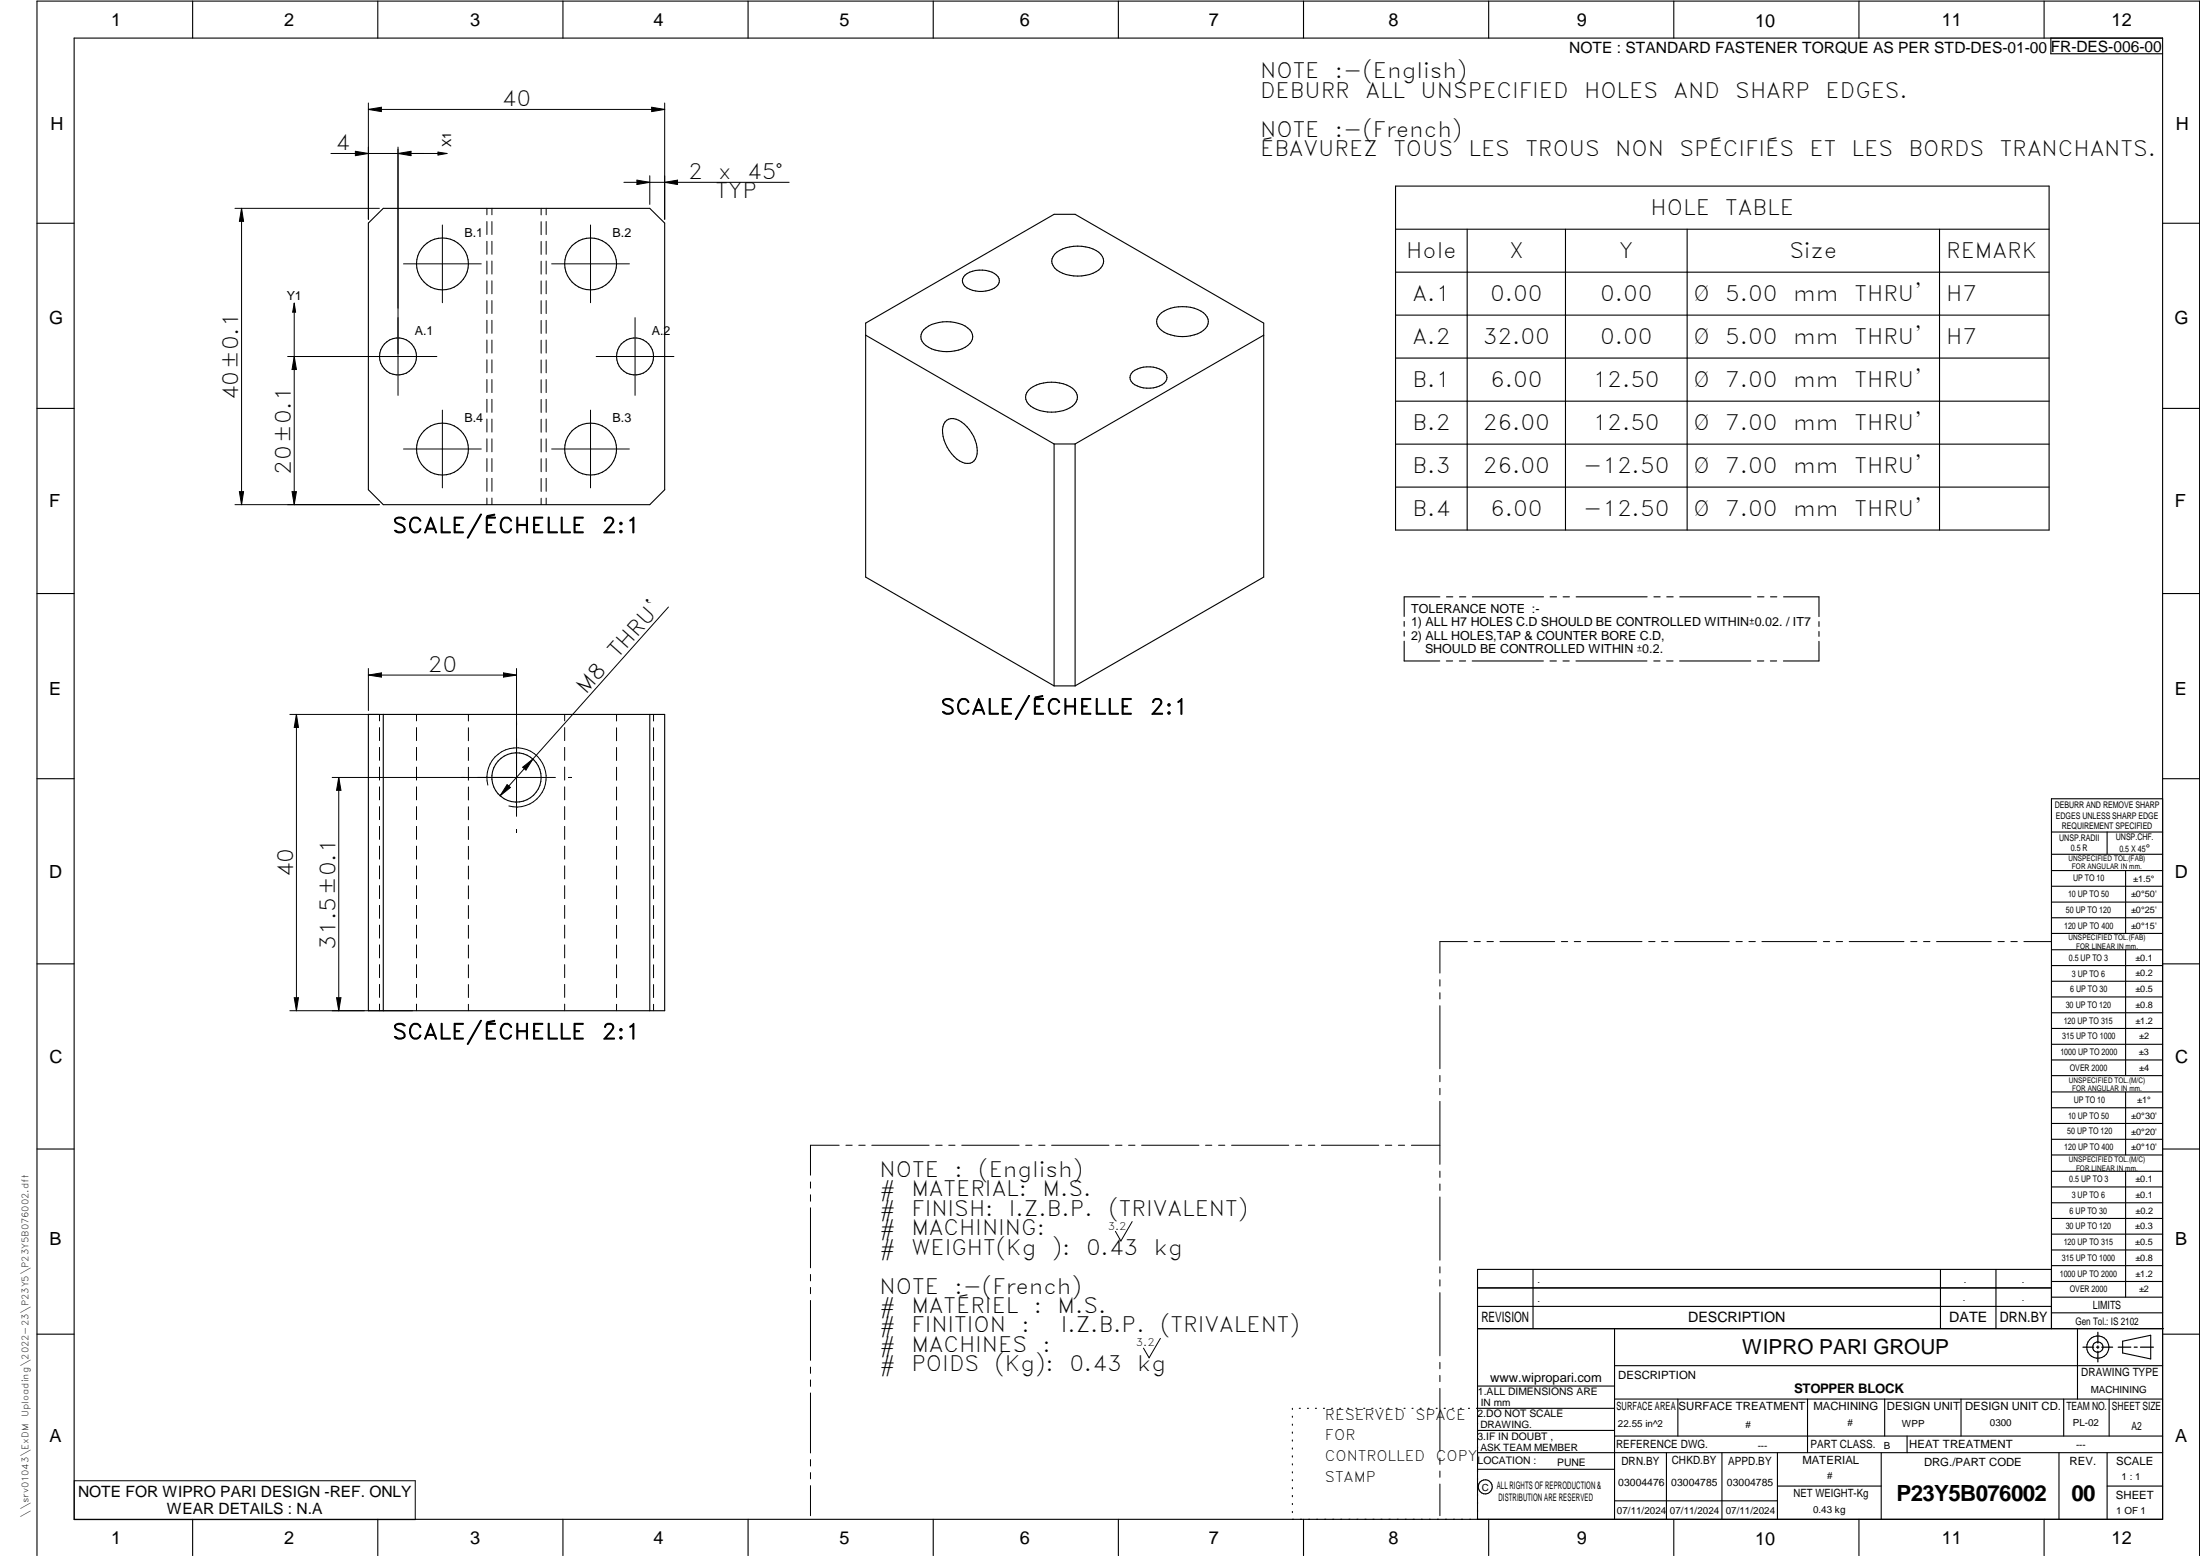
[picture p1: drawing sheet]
<svg xmlns="http://www.w3.org/2000/svg" width="594mm" height="420mm" viewBox="0 0 594 420" stroke-linecap="round" stroke-linejoin="round" font-family="sans-serif">
<g fill="none" stroke="#000" stroke-width=".3">
<path d="M20 10.3h564v400h-564zM52 .3v10M102 .3v10M152 .3v10M202 .3v10M252 .3v10M302 .3v10M352 .3v10M402 .3v10M452 .3v10M502 .3v10M552 .3v10"/>
<path d="M553.8 10.3v4.2h30.2M376.8 50.2h176.5v92.9h-176.5zM10 60.3h10M99.5 60.2l4-3.9h72l4 3.9v72l-4 4.1h-72l-4-4.1zM260.6 74.3a7 7 0 0 1 8.9 .5 2.24 2.24 0 0 1-1.6 3.3 7.5 7.5 0 0 1-7.3-.8 1.97 1.97 0 0 1 0-3zM284.8 68.7a10 10 0 0 1 12.5 0 2.92 2.92 0 0 1-1.3 4.7 10.2 10.2 0 0 1-11.2-1.1 2.61 2.61 0 0 1 0-3.6zM376.8 61.9h176.5M376.8 73.5h176.5M396.2 61.9v81.2M422.7 61.9v81.2M455.6 61.9v81.2M523.7 61.9v81.2"/>
<path d="M584 60.3h10M233.8 90.5l50.8 29.4M249.4 89.1a10 10 0 0 1 12.5 0 2.91 2.91 0 0 1-1.3 4.7 10.2 10.2 0 0 1-11.2-1 2.61 2.61 0 0 1 0-3.7zM313.1 85a9.9 9.9 0 0 1 12.4 0 2.92 2.92 0 0 1-1.2 4.7 10.2 10.2 0 0 1-11.2-1 2.61 2.61 0 0 1 0-3.7zM341.2 90.5l-50.9 29.4M376.8 85.1h176.5M376.8 96.7h176.5M10 110.3h10M255.2 114a3 3 0 0 1 4.5 0 9.6 9.6 0 0 1 4 9.3 2.76 2.76 0 0 1-4.6 1.2 10.1 10.1 0 0 1-4.5-9.3zM277.7 105.4a10 10 0 0 1 12.5 0 2.92 2.92 0 0 1-1.3 4.7 10.2 10.2 0 0 1-11.2-1 2.61 2.61 0 0 1 0-3.7zM284.6 119.9h5.7M284.6 119.9v65.3"/>
<path d="M290.3 119.9v65.3M305.9 100.4a7 7 0 0 1 8.9 .5 2.05 2.05 0 0 1-1 3 7.5 7.5 0 0 1-7.9-.4 1.97 1.97 0 0 1 0-3.1zM376.8 108.3h176.5M376.8 119.9h176.5M584 110.3h10M376.8 131.5h176.5M10 160.3h10M379.2 167.8v1.3M379.2 170.5v1.3M379.2 173.1v5.4h9.6M388.8 161.2h-9.6v5.3M390.6 178.5h1.7"/>
<path d="M390.6 161.2h1.7M394.1 178.5h1.7M394.1 161.2h1.7M397.5 178.5h19.3M397.6 161.2h19.2M418.5 178.5h1.8M418.6 161.2h1.7M422.1 178.5h1.6M422.1 161.2h1.7M425.6 178.5h19.1M425.6 161.2h19.2M446.6 178.5h1.7"/>
<path d="M446.6 161.2h1.7M450 178.5h1.8M450.1 161.2h1.7M453.6 178.5h19.2M453.6 161.2h19.2M474.5 178.5h1.8M474.6 161.2h1.7M478.1 178.5h1.7M478.1 161.2h1.7M481.6 161.2h9.6v5.3M491.2 173.2v5.3h-9.6M491.2 167.9v1.3"/>
<path d="M491.2 170.5v1.3M584 160.3h10M99.5 192.9h80v80h-80zM103.5 192.9v80M175.5 192.9v80M284.6 185.2l-50.8-29.4v-68.6l50.8-29.3h5.7l50.9 29.3v68.6l-50.9 29.4M284.6 185.2h5.7M10 210.3h10M584 215.7h-30v143.1M584 210.3h10M554 224.7h30M554 230.7h30"/>
<path d="M554 235.1h30M554 239.3h30M569 224.7v6M574 235.1v17M554 243.6h30M554 247.8h30M554 252.1h30M554 256.5h30M574 256.5v33.9M10 260.3h10M554 260.7h30M554 265h30"/>
<path d="M554 269.2h30M554 273.5h30M554 277.7h30M584 260.3h10M554 282h30M554 286.2h30M554 290.4h30M554 294.9h30M554 299.1h30M574 294.9v17M10 310.3h10M554 303.4h30"/>
<path d="M554 307.6h30M554 311.9h30M554 316.3h30M574 316.3v34M584 310.3h10M554 320.5h30M554 324.8h30M554 329h30M554 333.2h30M554 337.5h30M399 358.8h185.2M399 352.8h155"/>
<path d="M399 347.8h155M414 342.8v16M436 358.8v51.5M524 342.8v16M539 342.8v16M554 341.8h30M554 346h30M554 350.3h30M554 354.5h30M554 342.8h-155v67.5M561 358.8v19M10 360.3h10"/>
<path d="M399 374.3h37M436 377.8h148M453.1 377.8v10M488.1 377.8v14.5M508.9 377.8v10M529.5 377.8v10M557.3 377.8v10M569.5 377.8v10M573.2 362.2l7.6-1.6v6.3l-7.6-1.6zM584 368.8h-148M584 360.3h10M349 380.3v.3"/>
<path d="M349 382.4v.3M349 384.6v.3M349 386.7v.3M349 388.8v.3M349 391v.3M349 393.1v.3M349 395.3v.3M349 397.4v.3M349 399.5v.3M350.9 380.3h.2M353.1 380.3h.2M355.2 380.3h.3"/>
<path d="M357.4 380.3h.3M359.6 380.3h.3M361.7 380.3h.3M363.9 380.3h.3M366.1 380.3h.3M368.3 380.3h.2M370.4 380.3h.3M372.6 380.3h.3M374.8 380.3h.3M376.9 380.3h.4M379.1 380.3h.3M381.3 380.3h.3"/>
<path d="M383.4 380.3h.4M385.6 380.3h.3M387.8 380.3h.3M390 380.3h.3M392.2 380.3h.3M394.3 380.3h.3M396.5 380.3h.3M398.7 380.3h37.3M399 396.7h37M399 392.3h185M399 386.2h37M436 387.8h148"/>
<path d="M450 392.3v18M465 392.3v18M480 392.3v18M508 392.3v18M515 387.8v4.5M556 392.3v18M569 392.3v18M52 410.3v9.7M102 410.3v9.7M152 410.3v9.7M202 410.3v9.7M252 410.3v9.7"/>
<path d="M302 410.3v9.7M349 401.7v.3M349 403.8v.4M349 406v.3M349 408.1v.3M352 410.3v9.7M402 410.3v9.7M436 405.3h44M452 410.3v9.7M480 401.3h28M502 410.3v9.7M552 410.3v9.7"/>
<path d="M569 401.3h15M10 420v-419.7h584v419.7"/>
<circle cx="119.5" cy="71.3" r="7"/>
<circle cx="159.5" cy="71.3" r="7"/>
<circle cx="107.5" cy="96.3" r="5"/>
<circle cx="171.5" cy="96.2" r="5"/>
<circle cx="119.5" cy="121.3" r="7"/>
<circle cx="159.5" cy="121.3" r="7"/>
<circle cx="139.5" cy="209.9" r="6.7"/>
<circle cx="566.5" cy="363.7" r="1.39"/>
<circle cx="566.5" cy="363.8" r="3"/>
<circle cx="401.1" cy="401.5" r="1.9"/>
</g>
<g fill="none" stroke="#000" stroke-width=".27">
<path d="M99.5 29.5h80M99.5 29.5l3.5-.5v1.1zM99.5 27.8v31.4M107.5 39.7v67.1M176 29l3.5 .5-3.5 .6zM179.5 27.8v31.4M63.5 56.3h38.9M65.2 56.3l.6 3.5h-1.2zM65.2 56.3v80M89.4 41.4h31.3M96 40.9l3.5 .5-3.5 .6zM107.5 41.4l3.5-.5v1.1z"/>
<path d="M118.3 41.1l2.4 .3-2.4 .5zM131.5 56.3v1.7M131.5 59.8v3.5M132.8 56.3v1.7M132.8 59.8v3.5M146.1 56.3v1.7M146.1 59.9v3.5M147.5 56.3v1.7M147.5 59.8v3.5M168.5 49.2h44.6M172 48.6l3.5 .6-3.5 .6zM175.5 47.5v7.7"/>
<path d="M179.5 49.2l3.5-.6v1.2zM109 71.2h21M119.5 60.7v21M131.5 65.2v3.5M131.5 70.5v3.5M131.5 75.8v3.5M132.8 65.2v3.5M132.8 70.5v3.5M132.8 75.8v3.5M146.1 65.2v3.5M146.1 70.5v3.5M146.1 75.9v3.5"/>
<path d="M147.5 65.2v3.5M147.5 70.5v3.5M147.5 75.8v3.5M149 71.2h21M159.5 60.7v21M79.5 81.9v54.4M79.5 81.9l.3 2.4h-.8zM79.5 96.3l.5 3.5h-1.1zM118 96.3h-40.3M131.5 81.2v3.5M131.5 86.5v3.5M131.5 91.8v3.5"/>
<path d="M131.5 97.2v3.5M132.8 81.2v3.5M132.8 86.5v3.5M132.8 91.8v3.5M132.8 97.2v3.5M146.1 81.2v3.5M146.1 86.5v3.5M146.1 91.9v3.5M146.1 97.2v3.5M147.5 81.2v3.5M147.5 86.5v3.5M147.5 91.8v3.5"/>
<path d="M147.5 97.2v3.5M161 96.3h21M171.5 85.8v21M119.5 110.7v21M131.5 102.5v3.5M131.5 107.8v3.5M131.5 113.2v3.5M131.5 118.5v3.5M132.8 102.5v3.5M132.8 107.8v3.5M132.8 113.2v3.5M132.8 118.5v3.5"/>
<path d="M146.1 102.5v3.5M146.1 107.9v3.5M146.1 113.2v3.5M146.1 118.5v3.5M147.5 102.5v3.5M147.5 107.8v3.5M147.5 113.2v3.5M147.5 118.5v3.5M159.5 110.7v21M63.5 136.3h38.9M64.6 132.8h1.2l-.6 3.5zM78.9 132.8h1.1l-.5 3.5z"/>
<path d="M109 121.2h21M131.5 123.8v3.5M131.5 129.2v3.5M131.5 134.5v1.8M132.8 123.8v3.5M132.8 129.2v3.5M132.8 134.5v1.8M146.1 123.9v3.5M146.1 129.2v3.5M146.1 134.5v1.8M147.5 123.8v3.5M147.5 129.2v3.5"/>
<path d="M147.5 134.5v1.8M149 121.2h21M180.5 163.9l-45.5 51M78.3 192.9h24.1M80 192.9l.6 3.5h-1.1zM80 192.9v80M99.5 182.3h40M99.5 180.5v11.4M99.5 182.3l3.5-.6v1.1zM102.5 192.9v1.7M102.5 196.5v3.5M112.5 192.9v1.7"/>
<path d="M112.5 196.5v3.5M126.5 192.9v1.8M126.5 196.5v3.5M136 181.7l3.5 .6-3.5 .5zM139.5 180.5v39.9M152.5 192.9v1.7M152.5 196.5v3.5M166.5 192.9v1.8M166.5 196.5v3.5M176.5 192.9v1.8M176.5 196.5v3.5M89.7 209.9h60.3"/>
<path d="M91.5 209.9v63M91.5 209.9l.6 3.5h-1.2zM102.5 201.8v3.5M102.5 207.1v3.6M102.5 212.5v3.5M102.5 217.8v3.5M112.5 201.8v3.5M112.5 207.1v3.6M112.5 212.5v3.5M112.5 217.8v3.5M126.5 201.8v3.6M126.5 207.2v3.5"/>
<path d="M126.5 212.5v3.5M126.5 217.8v3.6M131.7 212a8 8 0 0 1 7-10.1 8 8 0 0 1 8.7 8.7 8 8 0 0 1-10 7M136.9 211.9l.9 .7-2.8 2.3zM141.1 207.2l2.8-2.2-1.9 2.9zM152.5 201.8v3.5M152.5 207.1v3.6M152.5 212.5v3.5M152.5 217.8v3.5M153.6 209.9h.7M166.5 201.8v3.6M166.5 207.2v3.5"/>
<path d="M166.5 212.5v3.5M166.5 217.8v3.6M176.5 201.8v3.6M176.5 207.2v3.5M176.5 212.5v3.5M176.5 217.8v3.6M102.5 223.1v3.6M102.5 228.5v3.5M102.5 233.8v3.5M102.5 239.1v3.6M112.5 223.1v3.6M112.5 228.5v3.5"/>
<path d="M112.5 233.8v3.5M112.5 239.1v3.6M126.5 223.2v3.5M126.5 228.5v3.5M126.5 233.8v3.6M126.5 239.2v3.5M139.5 224.1v.6M152.5 223.1v3.6M152.5 228.5v3.5M152.5 233.8v3.5M152.5 239.1v3.6M166.5 223.2v3.5"/>
<path d="M166.5 228.5v3.5M166.5 233.8v3.6M166.5 239.2v3.5M176.5 223.2v3.5M176.5 228.5v3.5M176.5 233.8v3.6M176.5 239.2v3.5M102.5 244.5v3.5M102.5 249.8v3.5M102.5 255.1v3.6M112.5 244.5v3.5M112.5 249.8v3.5"/>
<path d="M112.5 255.1v3.6M126.5 244.5v3.5M126.5 249.9v3.5M126.5 255.2v3.5M152.5 244.5v3.5M152.5 249.8v3.5M152.5 255.1v3.6M166.5 244.5v3.5M166.5 249.9v3.5M166.5 255.2v3.5M176.5 244.5v3.5M176.5 249.9v3.5"/>
<path d="M176.5 255.2v3.5M396.2 254.3h-7.4v8.5M398.1 254.3h1.6M401.5 254.3h1.8M405 254.3h14.8M421.6 254.3h1.7M425.1 254.3h1.7M428.6 254.3h14.8M445.2 254.3h1.7M448.7 254.3h1.7M452.2 254.3h14.8M468.8 254.3h1.7"/>
<path d="M472.3 254.3h1.7M475.8 254.3h14.8M492.4 254.3h1.7M495.8 254.3h1.8M499.4 254.3h14.7M516 254.3h1.6M519.4 254.3h1.8M522.9 254.3h14.8M539.5 254.3h1.7M543 254.3h1.7M546.5 254.3h7.4M78.3 272.9h33.1"/>
<path d="M79.5 269.4h1.1l-.6 3.5zM90.9 269.4h1.2l-.6 3.5zM102.5 260.5v3.5M102.5 265.8v3.5M102.5 271.1v1.8M112.5 260.5v3.5M112.5 265.8v3.5M112.5 271.1v1.8M126.5 260.5v3.5M126.5 265.9v3.5M126.5 271.2v1.7M152.5 260.5v3.5"/>
<path d="M152.5 265.8v3.5M152.5 271.1v1.8M166.5 260.5v3.5M166.5 265.9v3.5M166.5 271.2v1.7M176.5 260.5v3.5M176.5 265.9v3.5M176.5 271.2v1.7M388.8 264.5v1.8M388.8 268.1v1.6M388.8 271.6v17M388.8 290.4v1.7"/>
<path d="M388.8 293.9v1.7M388.8 297.4v17M218.9 319.2v1.6M226.6 309.2h-7.7v8.1M228.4 309.2h1.7M231.9 309.2h1.7M235.4 309.2h15.5M252.7 309.2h1.7M256.2 309.2h1.7M259.7 309.2h15.5M277 309.2h1.7M280.5 309.2h1.7"/>
<path d="M284 309.2h15.5M301.2 309.2h1.8M304.8 309.2h1.7M308.3 309.2h15.5M325.5 309.2h1.7M329.1 309.2h1.6M332.6 309.2h15.4M349.8 309.2h1.7M353.3 309.2h1.7M356.8 309.2h15.5M374.1 309.2h1.7M377.6 309.2h1.7"/>
<path d="M381.1 309.2h7.7M388.8 316.2v1.7M388.8 319.7v1.7M218.9 322.6v1.8M218.9 326.1v16.2M305.7 329.9l-3 5.2-1.5-2.6M388.8 323.2v17.1M218.9 344.1v1.8M218.9 347.6v1.7M218.9 351.2v16.1M388.8 342.1v1.6M388.8 345.6v1.7"/>
<path d="M388.8 349v17.1M218.9 369.1v1.7M218.9 372.6v1.8M218.9 376.1v16.2M313.3 361.4l-3 5.2-1.5-2.6M388.8 367.9v1.7M388.8 371.4v1.7M388.8 374.9v17M20.1 399.8h92v10.5h-92zM218.9 394.1v1.8M218.9 397.6v1.7M388.8 393.7v1.7"/>
<path d="M388.8 397.2v1.7M218.9 401.2v8.1M388.8 400.7v8.6"/>
</g>
<path d="M566.5 359.7v3M562.5 363.8h2.9M566.1 363.8h.7M566.5 363.4v.7M566.5 364.9v2.8M567.6 363.8h2.9M572 363.8h3.4M576.3 363.8h.8M578 363.8h3.5" fill="none" stroke="#000" stroke-width=".34"/>
<g fill="#000">
<path d="M99.5 29.5l3.5-.5v1.1zM176 29l3.5 .5-3.5 .6zM65.2 56.3l.6 3.5h-1.2zM96 40.9l3.5 .5-3.5 .6zM107.5 41.4l3.5-.5v1.1zM118.3 41.1l2.4 .3-2.4 .5zM172 48.6l3.5 .6-3.5 .6zM179.5 49.2l3.5-.6v1.2zM79.5 96.3l.5 3.5h-1.1zM79.5 81.9l.3 2.4h-.8zM64.6 132.8h1.2l-.6 3.5zM78.9 132.8h1.1l-.5 3.5z"/>
<path d="M80 192.9l.6 3.5h-1.1zM99.5 182.3l3.5-.6v1.1zM136 181.7l3.5 .6-3.5 .5zM91.5 209.9l.6 3.5h-1.2zM136.9 211.9l.9 .7-2.8 2.3zM141.1 207.2l2.8-2.2-1.9 2.9zM79.5 269.4h1.1l-.6 3.5zM90.9 269.4h1.2l-.6 3.5z"/>
</g>
<g font-size="6">
<text x="512.1" y="405.2">P23Y5B076002</text>
<text x="559.4" y="405.2">00</text>
</g>
<g font-size="5.7">
<text x="340.3" y="21.1">NOTE</text>
<text x="360.5" y="21.1">:-(English)</text>
<text x="135.5" y="28.7">40</text>
<text x="340.3" y="26.4">DEBURR</text>
<text x="368.7" y="26.4">ALL</text>
<text x="383.6" y="26.4">UNSPECIFIED</text>
<text x="427.8" y="26.4">HOLES</text>
<text x="451.9" y="26.4">AND</text>
<text x="468.6" y="26.4">SHARP</text>
<text x="493" y="26.4">EDGES.</text>
<text x="90.6" y="40.6">4</text>
<text x="340.3" y="36.9">NOTE</text>
<text x="360.5" y="36.9">:-(French)</text>
<text x="340.3" y="42.1">ÉBAVUREZ</text>
<text x="376.3" y="42.1">TOUS</text>
<text x="396.6" y="42.1">LES</text>
<text x="411.9" y="42.1">TROUS</text>
<text x="436.2" y="42.1">NON</text>
<text x="453.5" y="42.1">SPÉCIFIÉS</text>
<text x="488.6" y="42.1">ET</text>
<text x="500" y="42.1">LES</text>
<text x="515.4" y="42.1">BORDS</text>
<text x="540" y="42.1">TRANCHANTS.</text>
<text x="185.8" y="48.3">2</text>
<text x="193.2" y="53.6">TYP</text>
<text x="194" y="48.3">x</text>
<text x="201.8" y="48.3">45°</text>
<text x="445.7" y="58">HOLE</text>
<text x="465.9" y="58">TABLE</text>
<text x="379.7" y="69.6">Hole</text>
<text x="407.5" y="69.6">X</text>
<text x="437.2" y="69.6">Y</text>
<text x="483.2" y="69.6">Size</text>
<text x="525.5" y="69.6">REMARK</text>
<text x="381.5" y="81.2">A.1</text>
<text x="402.4" y="81.2">0.00</text>
<text x="432.1" y="81.2">0.00</text>
<text x="457.3" y="81.2">Ø</text>
<text x="465.9" y="81.2">5.00</text>
<text x="484.2" y="81.2">mm</text>
<text x="500.8" y="81.2">THRU'</text>
<text x="525.5" y="81.2">H7</text>
<text x="381.5" y="92.8">A.2</text>
<text x="400.4" y="92.8">32.00</text>
<text x="432.1" y="92.8">0.00</text>
<text x="457.3" y="92.8">Ø</text>
<text x="465.9" y="92.8">5.00</text>
<text x="484.2" y="92.8">mm</text>
<text x="500.8" y="92.8">THRU'</text>
<text x="525.5" y="92.8">H7</text>
<text x="381.5" y="104.4">B.1</text>
<text x="402.4" y="104.4">6.00</text>
<text x="430.1" y="104.4">12.50</text>
<text x="457.3" y="104.4">Ø</text>
<text x="465.9" y="104.4">7.00</text>
<text x="484.2" y="104.4">mm</text>
<text x="500.8" y="104.4">THRU'</text>
<text x="64.3" y="108.1" transform="rotate(-90 64.3 108.1)">40±0.1</text>
<text x="381.5" y="116">B.2</text>
<text x="400.4" y="116">26.00</text>
<text x="430.1" y="116">12.50</text>
<text x="457.3" y="116">Ø</text>
<text x="465.9" y="116">7.00</text>
<text x="484.2" y="116">mm</text>
<text x="500.8" y="116">THRU'</text>
<text x="78.6" y="128.1" transform="rotate(-90 78.6 128.1)">20±0.1</text>
<text x="381.5" y="127.6">B.3</text>
<text x="400.4" y="127.6">26.00</text>
<text x="427.5" y="127.6">-12.50</text>
<text x="457.3" y="127.6">Ø</text>
<text x="465.9" y="127.6">7.00</text>
<text x="484.2" y="127.6">mm</text>
<text x="500.8" y="127.6">THRU'</text>
<text x="106" y="143.9">SCALE/ÉCHELLE</text>
<text x="162.5" y="143.9">2:1</text>
<text x="381.5" y="139.2">B.4</text>
<text x="402.4" y="139.2">6.00</text>
<text x="427.5" y="139.2">-12.50</text>
<text x="457.3" y="139.2">Ø</text>
<text x="465.9" y="139.2">7.00</text>
<text x="484.2" y="139.2">mm</text>
<text x="500.8" y="139.2">THRU'</text>
<text x="166.8" y="178" transform="rotate(-48 166.8 178)">THRU`</text>
<text x="115.5" y="181.4">20</text>
<text x="158.2" y="187.6" transform="rotate(-48 158.2 187.6)">M8</text>
<text x="254" y="192.9">SCALE/ÉCHELLE</text>
<text x="310.5" y="192.9">2:1</text>
<text x="79.2" y="236.9" transform="rotate(-90 79.2 236.9)">40</text>
<text x="90.6" y="256.4" transform="rotate(-90 90.6 256.4)">31.5±0.1</text>
<text x="106" y="280.6">SCALE/ÉCHELLE</text>
<text x="162.5" y="280.6">2:1</text>
<text x="237.5" y="317.8">NOTE</text>
<text x="257.7" y="317.8">:</text>
<text x="264.1" y="317.8">(English)</text>
<text x="237.5" y="323">#</text>
<text x="246.1" y="323">MATERIAL:</text>
<text x="281.5" y="323">M.S.</text>
<text x="237.5" y="328.3">#</text>
<text x="246.1" y="328.3">FINISH:</text>
<text x="272.4" y="328.3">I.Z.B.P.</text>
<text x="299.3" y="328.3">(TRIVALENT)</text>
<text x="237.5" y="333.5">#</text>
<text x="246.1" y="333.5">MACHINING:</text>
<text x="237.5" y="338.8">#</text>
<text x="246.1" y="338.8">WEIGHT(Kg</text>
<text x="284" y="338.8">):</text>
<text x="293.3" y="338.8">0.43</text>
<text x="311.6" y="338.8">kg</text>
<text x="237.5" y="349.3">NOTE</text>
<text x="257.7" y="349.3">:-(French)</text>
<text x="237.5" y="354.5">#</text>
<text x="237.5" y="359.8">#</text>
<text x="246.1" y="359.8">FINITION</text>
<text x="246.1" y="354.5">MATÉRIEL</text>
<text x="275.8" y="359.8">:</text>
<text x="279.2" y="354.5">:</text>
<text x="285.6" y="354.5">M.S.</text>
<text x="286.4" y="359.8">I.Z.B.P.</text>
<text x="313.3" y="359.8">(TRIVALENT)</text>
<text x="237.5" y="365">#</text>
<text x="246.1" y="365">MACHINES</text>
<text x="281.5" y="365">:</text>
<text x="237.5" y="370.3">#</text>
<text x="246.1" y="370.3">POIDS</text>
<text x="268.5" y="370.3">(Kg):</text>
<text x="288.8" y="370.3">0.43</text>
<text x="307.1" y="370.3">kg</text>
</g>
<text font-size="5.6" x="470.5" y="365.5">WIPRO PARI GROUP</text>
<g font-size="4.9">
<text x="30" y="6.9">1</text>
<text x="76.7" y="6.9">2</text>
<text x="127" y="6.9">3</text>
<text x="176.5" y="6.9">4</text>
<text x="226.7" y="6.9">5</text>
<text x="275.4" y="6.9">6</text>
<text x="326.4" y="6.9">7</text>
<text x="375" y="6.9">8</text>
<text x="425.8" y="6.9">9</text>
<text x="473.9" y="7.3">10</text>
<text x="524.3" y="6.9">11</text>
<text x="570.2" y="6.9">12</text>
<text x="13.6" y="35.1">H</text>
<text x="587.6" y="35.1">H</text>
<text x="13.2" y="87.5">G</text>
<text x="587.2" y="87.5">G</text>
<text x="13.2" y="137">F</text>
<text x="587.2" y="137">F</text>
<text x="13.2" y="187.6">E</text>
<text x="587.2" y="187.6">E</text>
<text x="13.2" y="237">D</text>
<text x="587.2" y="237">D</text>
<text x="13.4" y="287.1">C</text>
<text x="587.4" y="287.1">C</text>
<text x="13.4" y="336.2">B</text>
<text x="587.4" y="336.2">B</text>
<text x="13.4" y="389.3">A</text>
<text x="587.4" y="389.3">A</text>
<text x="30" y="416.9">1</text>
<text x="76.7" y="416.9">2</text>
<text x="127" y="416.9">3</text>
<text x="176.5" y="416.9">4</text>
<text x="226.7" y="416.9">5</text>
<text x="275.4" y="416.9">6</text>
<text x="326.4" y="416.9">7</text>
<text x="375" y="416.9">8</text>
<text x="425.8" y="416.9">9</text>
<text x="473.9" y="417.3">10</text>
<text x="524.3" y="416.9">11</text>
<text x="570.2" y="416.9">12</text>
</g>
<g font-size="4.2">
<text x="423.7" y="14.3">NOTE : STANDARD FASTENER TORQUE AS PER STD-DES-01-00</text>
<text x="553.8" y="14">FR-DES-006-00</text>
<text x="21.1" y="404.3">NOTE FOR WIPRO PARI DESIGN -REF. ONLY</text>
<text x="45.1" y="408.8">WEAR DETAILS : N.A</text>
</g>
<g font-size="3.9">
<text x="400" y="357.1">REVISION</text>
<text x="455.9" y="357.1">DESCRIPTION</text>
<text x="526.4" y="357.1">DATE</text>
<text x="540" y="357.1">DRN.BY</text>
<text x="357.8" y="383.3">RESERVED</text>
<text x="382.3" y="383.3">SPACE</text>
<text x="357.8" y="388.9">FOR</text>
<text x="357.8" y="394.5">CONTROLLED</text>
<text x="387.8" y="394.5">COPY</text>
<text x="357.8" y="400">STAMP</text>
</g>
<text font-size="3.6" x="484.5" y="376.1">STOPPER BLOCK</text>
<text font-size="3.5" x="402.4" y="373.3">www.wipropari.com</text>
<g font-size="3.4">
<text x="121.9" y="39.8" transform="rotate(-90 121.9 39.8)">X1</text>
<text x="125.4" y="64">B.1</text>
<text x="165.4" y="64">B.2</text>
<text x="77.4" y="81">Y1</text>
<text x="112" y="90.4">A.1</text>
<text x="176" y="90.4">A.2</text>
<text x="125.4" y="114">B.4</text>
<text x="165.4" y="114">B.3</text>
<text x="381" y="165.5">TOLERANCE NOTE :-</text>
<text x="381" y="172.7">2) ALL HOLES,TAP &amp; COUNTER BORE C.D,</text>
<text x="381" y="169.1">1) ALL H7 HOLES C.D SHOULD BE CONTROLLED WITHINu0.02. / IT7</text>
<text x="384.8" y="176.3">SHOULD BE CONTROLLED WITHIN u0.2.</text>
</g>
<g font-size="3.1">
<text x="565.1" y="353.5">LIMITS</text>
<text x="562" y="371.7">DRAWING TYPE</text>
<text x="437" y="372.3">DESCRIPTION</text>
<text x="436.5" y="380.8">SURFACE AREA</text>
<text x="453.3" y="380.8">SURFACE TREATMENT</text>
<text x="489.7" y="380.8">MACHINING</text>
<text x="509.5" y="380.8">DESIGN UNIT</text>
<text x="530.6" y="380.8">DESIGN UNIT CD.</text>
<text x="558" y="380.6">TEAM NO.</text>
<text x="570.3" y="380.7">SHEET SIZE</text>
<text x="575.6" y="386.1">A2</text>
<text x="436.4" y="391.1">REFERENCE DWG.</text>
<text x="437.8" y="395.5">DRN.BY</text>
<text x="451.4" y="395.4">CHKD.BY</text>
<text x="466.6" y="395.5">APPD.BY</text>
<text x="486.7" y="395.4">MATERIAL</text>
<text x="488.9" y="390.9">PART CLASS.</text>
<text x="515.6" y="390.9">HEAT TREATMENT</text>
<text x="519.6" y="395.9">DRG./PART CODE</text>
<text x="558.9" y="395.5">REV.</text>
<text x="571.4" y="395.6">SCALE</text>
<text x="484.3" y="404.2">NET WEIGHT-Kg</text>
<text x="571.4" y="404.7">SHEET</text>
</g>
<text font-size="3" x="579.5" y="230.1">°</text>
<g font-size="2.8">
<text x="299.1" y="332.1">3.2</text>
<text x="560.4" y="357.7">Gen Tol.: IS 2102</text>
<text x="306.7" y="363.6">3.2</text>
<text x="399.1" y="376.6">1.ALL DIMENSIONS ARE</text>
<text x="399" y="382.7">2.DO NOT SCALE</text>
<text x="399" y="388.7">3.IF IN DOUBT ,</text>
<text x="399" y="395.4">LOCATION :</text>
<text x="420.5" y="396">PUNE</text>
<text x="404.2" y="402">ALL RIGHTS OF REPRODUCTION &amp;</text>
<text x="437" y="401.2">03004476</text>
<text x="451.3" y="401.2">03004785</text>
<text x="466.3" y="401.2">03004785</text>
<text x="404.7" y="405.4">DISTRIBUTION ARE RESERVED</text>
</g>
<g font-size="2.7">
<text x="564.6" y="376.2">MACHINING</text>
<text x="399.9" y="379.7">IN mm</text>
<text x="399.7" y="385.7">DRAWING.</text>
<text x="436.9" y="385.4">22.55 in^2</text>
<text x="471.4" y="385.5">#</text>
<text x="498.9" y="385">#</text>
<text x="513.6" y="385.3">WPP</text>
<text x="537.3" y="385.1">0300</text>
<text x="559.7" y="385.1">PL-02</text>
<text x="399.7" y="391.8">ASK TEAM MEMBER</text>
<text x="474.6" y="391.2">---</text>
<text x="508.7" y="391.2">B</text>
<text x="560.6" y="391.1">---</text>
<text x="493.4" y="399.5">#</text>
<text x="572.8" y="399.7">1 : 1</text>
<text x="400.1" y="402.5">C</text>
<text x="436.6" y="408.7">07/11/2024</text>
<text x="450.9" y="408.8">07/11/2024</text>
<text x="466" y="408.9">07/11/2024</text>
<text x="489.6" y="408.5">0.43 kg</text>
<text x="571.4" y="408.7">1 OF 1</text>
</g>
<g font-size="2.5">
<text x="554.9" y="218.3">DEBURR AND REMOVE SHARP</text>
<text x="555.2" y="221">EDGES UNLESS SHARP EDGE</text>
<text x="556.1" y="227.1">UNSP.RADII</text>
<text x="556.8" y="223.8">REQUIREMENT SPECIFIED</text>
<text x="571.4" y="226.9">UNSP.CHF.</text>
<text x="559.2" y="229.9">0.5 R</text>
<text x="572.3" y="230.1">0.5 X 45</text>
<text x="559.8" y="238">UP TO 10</text>
<text x="576.1" y="238.1">±1.5°</text>
<text x="558.5" y="242.2">10 UP TO 50</text>
<text x="575.5" y="242.3">±0°50'</text>
<text x="557.4" y="250.7">120 UP TO 400</text>
<text x="557.9" y="246.5">50 UP TO 120</text>
<text x="575.5" y="250.7">±0°15'</text>
<text x="575.5" y="246.5">±0°25'</text>
<text x="558.7" y="259.4">0.5 UP TO 3</text>
<text x="559.5" y="263.7">3 UP TO 6</text>
<text x="576.6" y="263.6">±0.2</text>
<text x="576.6" y="259.4">±0.1</text>
<text x="559" y="267.9">6 UP TO 30</text>
<text x="576.6" y="267.9">±0.5</text>
<text x="557.8" y="272.2">30 UP TO 120</text>
<text x="576.6" y="272.2">±0.8</text>
<text x="556.9" y="280.7">315 UP TO 1000</text>
<text x="557.3" y="276.4">120 UP TO 315</text>
<text x="576.6" y="276.4">±1.2</text>
<text x="577.7" y="280.7">±2</text>
<text x="556.4" y="284.9">1000 UP TO 2000</text>
<text x="577.6" y="284.9">±3</text>
<text x="558.9" y="289.2">OVER 2000</text>
<text x="577.7" y="289.3">±4</text>
<text x="560" y="297.9">UP TO 10</text>
<text x="577.1" y="297.9">±1°</text>
<text x="558.5" y="302.1">10 UP TO 50</text>
<text x="575.5" y="302.1">±0°30'</text>
<text x="557.4" y="310.6">120 UP TO 400</text>
<text x="558.2" y="306.3">50 UP TO 120</text>
<text x="575.5" y="310.6">±0°10'</text>
<text x="575.5" y="306.4">±0°20'</text>
<text x="558.8" y="319.2">0.5 UP TO 3</text>
<text x="559.4" y="323.4">3 UP TO 6</text>
<text x="576.6" y="319.2">±0.1</text>
<text x="576.6" y="323.5">±0.1</text>
<text x="558.9" y="327.7">6 UP TO 30</text>
<text x="576.7" y="327.7">±0.2</text>
<text x="557.8" y="332">30 UP TO 120</text>
<text x="576.6" y="332">±0.3</text>
<text x="556.8" y="340.5">315 UP TO 1000</text>
<text x="557.3" y="336.3">120 UP TO 315</text>
<text x="576.6" y="336.3">±0.5</text>
<text x="576.6" y="340.5">±0.8</text>
<text x="415.2" y="346.4">.</text>
<text x="530.3" y="346.5">.</text>
<text x="545.9" y="346.4">.</text>
<text x="556.2" y="344.7">1000 UP TO 2000</text>
<text x="576.6" y="344.7">±1.2</text>
<text x="415.2" y="351.5">.</text>
<text x="530" y="351.3">.</text>
<text x="545.9" y="351.4">.</text>
<text x="558.9" y="349">OVER 2000</text>
<text x="577.6" y="349">±2</text>
</g>
<g font-size="2.4">
<text x="7.7" y="382.7" transform="rotate(-90 7.7 382.7)">Uploading\2022-23\P23Y5\P23Y5B076002.dft</text>
<text x="7.7" y="409.8" transform="rotate(-90 7.7 409.8)">\\srv01043\ExDM</text>
</g>
<g font-size="2.1">
<text x="558.5" y="232.4">UNSPECIFIED TOL.(FAB)</text>
<text x="559.5" y="234.7">FOR ANGULAR IN mm.</text>
<text x="558.6" y="253.9">UNSPECIFIED TOL.(FAB)</text>
<text x="560.7" y="256.3">FOR LINEAR IN mm.</text>
<text x="558.7" y="292.3">UNSPECIFIED TOL.(M/C)</text>
<text x="559.6" y="294.7">FOR ANGULAR IN mm.</text>
<text x="558.7" y="313.7">UNSPECIFIED TOL.(M/C)</text>
<text x="560.6" y="316.1">FOR LINEAR IN mm.</text>
</g>
</svg>
